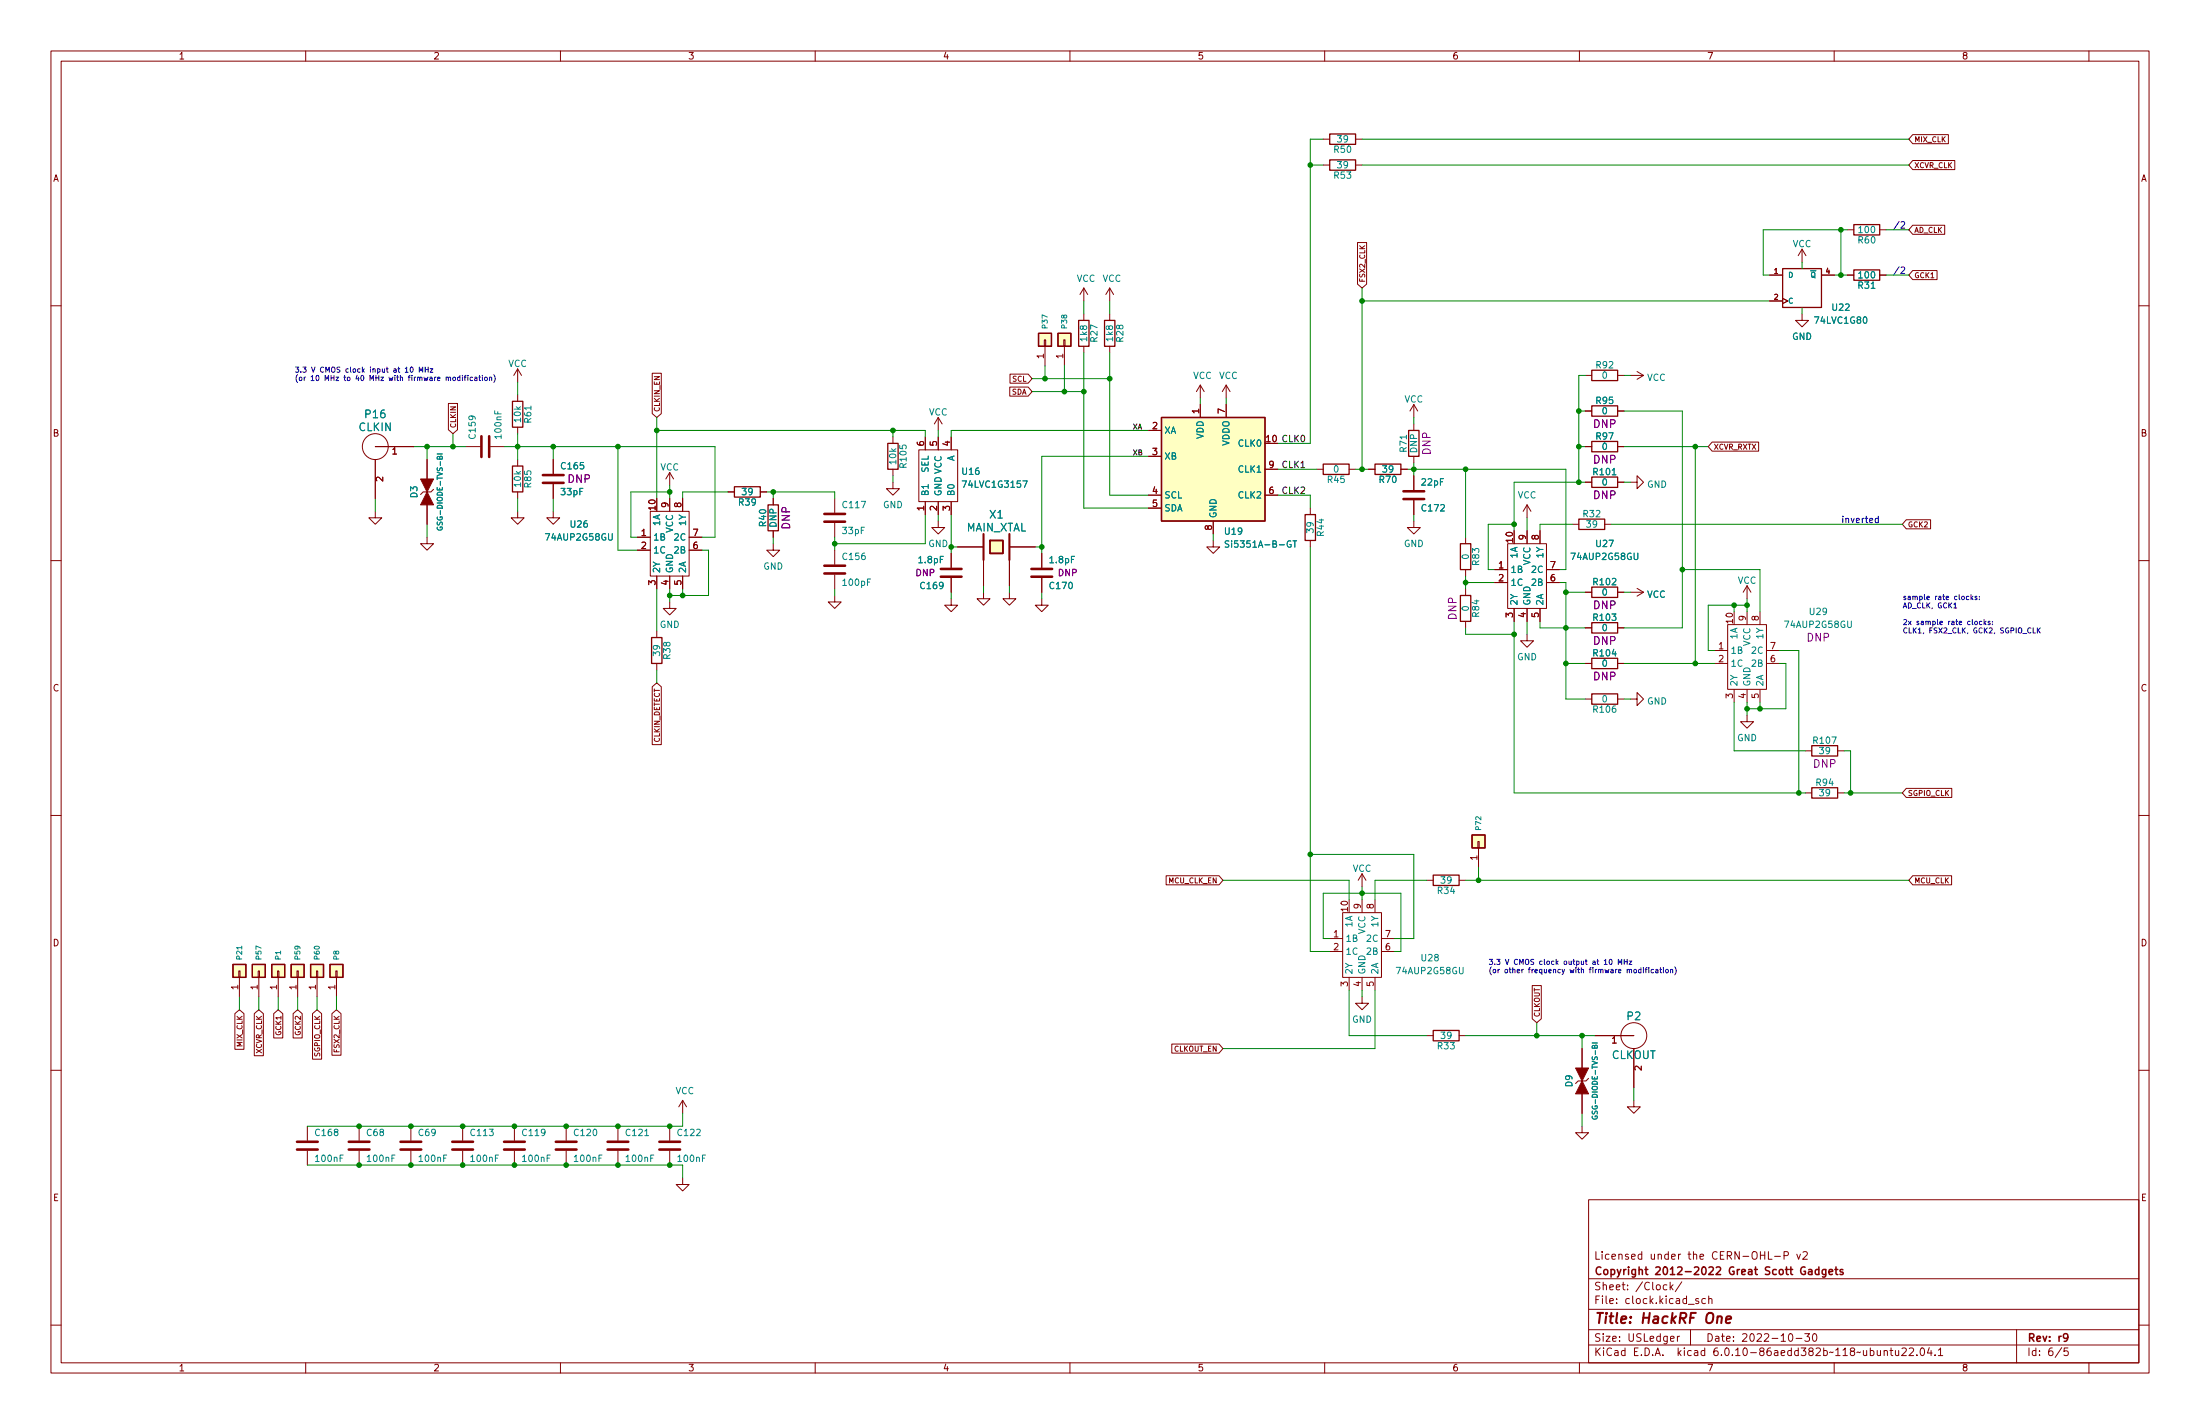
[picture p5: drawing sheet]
<svg xmlns="http://www.w3.org/2000/svg" width="432mm" height="279mm" viewBox="0 0 432 279" stroke-linecap="round" stroke-linejoin="round" font-family="sans-serif">
<g fill="none" stroke="#840000" stroke-width=".2">
<path d="M10 10h411.8v259.4h-411.8zM12 12h407.8v255.4h-407.8zM60 10v2M110 10v2M160 10v2M210 10v2M260 10v2M310 10v2M360 10v2M410 10v2M259.7 32.4h1.3M259.7 27.3h1.3"/>
<path d="M266.1 32.4h1.2M266.1 27.3h1.2M375.4 31.5h8.3v1.8h-8.3l-.8-.9zM375.4 26.4h7v1.8h-7l-.8-.9zM10 60h2M212.7 56.5l-.7 1.3M212.7 56.5v2.6M212.7 56.5l.8 1.3M217.8 56.5v2.6M217.8 56.5l-.8 1.3M217.8 56.5l.8 1.3M266.4 47.6h1.8v8.2l-.9 .7-.9-.7z"/>
<path d="M347.3 54h2.6M347.3 59.1h2.6M349.9 58.5l1 .6-1 .5M353.7 48.9l-.8 1.3M353.7 48.9v2.5M353.7 48.9l.8 1.3M357.5 54h2.5M362.6 45.1h1.3M362.6 54h1.3M368.9 45.1h1.3M368.9 54h1.3M375.4 44.2h6.3v1.8h-6.3l-.8-.9z"/>
<path d="M375.4 53.1h4.8v1.8h-4.8l-.8-.9zM419.8 60h2M88 79.2h1.8v5.1l-.9 .8-.9-.8zM101.6 72.4l-.8 1.3M101.6 72.4v2.5M101.6 77.5v1.2M101.6 72.4l.8 1.3M128 73.2h1.8v8l-.9 .7-.9-.7zM198.2 75.9h3.6l.8 .9-.8 .9h-3.6zM198.2 73.4h3.6l.8 .9-.8 .9h-3.6zM205 66.7h.2v1.2h-.2zM205.1 67.9v3.9"/>
<path d="M208.8 66.7h.2v1.2h-.2zM208.9 67.9v3.9M212.7 61.6v1.3M212.7 67.9v1.3M217.8 61.6v1.3M217.8 67.9v1.3M235.6 75.6l-.8 1.2M235.6 75.6v2.5M235.6 79.4v2.5M235.6 75.6l.7 1.2M240.7 75.6l-.8 1.2M240.7 75.6v2.5"/>
<path d="M240.7 79.4v2.5M240.7 75.6l.7 1.2M277.5 79.4v2.5M277.5 79.4l-.8 1.2M277.5 79.4l.8 1.2M311.1 73.7h1.3M317.5 73.7h1.3M320 73.7h2.6M321.3 72.9l1.3 .8M322.6 73.7l-1.3 .7M353.7 61.6v1.3h1.3l-1.3 1.2-1.3-1.2h1.3M73.7 87.6h7.6"/>
<path d="M73.7 90.2v7.6M83.8 90.2v3.8M83.8 99.1v3.8M85.1 96l-.5 .5h-1.5l-.6 .5M91.4 87.6h2.8M96.3 87.6h2.8M101.6 83.8v1.3M101.6 90.2v1.2M101.6 96.5v1.3M108.6 90.2v2.8M108.6 95v2.8M131.4 92.7v2.6"/>
<path d="M131.4 97.8v2.5M131.4 92.7l-.7 1.3M131.4 92.7l.8 1.3M134 97.8v2.5M142.9 96.5h1.2M149.2 96.5h1.3M151.8 97.8v1.3M163.8 97.8v2.8M175.3 94.6v1.3h1.2l-1.2 1.3-1.3-1.3h1.3M175.3 85.7v1.3M175.3 92.1v1.2M180.3 88.3h7.7v10.1h-7.7z"/>
<path d="M181.6 85.7v2.6M181.6 98.4v2.6M184.1 81.9l-.7 1.3M184.1 81.9v2.6M184.1 85.7v2.6M184.1 98.4v2.6M184.1 81.9l.8 1.3M186.7 85.7v2.6M186.7 98.4v2.6M225.4 84.5h2.6M225.4 89.5h2.6M225.4 97.2h2.6"/>
<path d="M225.4 99.7h2.6M248.3 92.1h2.5M248.3 97.2h2.5M257.2 99.7v1.3M258.4 92.1h1.3M264.8 92.1h1.3M268.6 92.1h1.3M275 92.1h1.2M277.5 83.2v1.3M277.5 89.5v1.3M277.5 93.3v2.8M277.5 98.2v2.8"/>
<path d="M299.7 99.1v2.5M299.7 99.1l-.7 1.2M299.7 99.1l.8 1.2M311.1 87.6h1.3M311.1 80.6h1.3M311.1 94.6h1.3M317.5 87.6h1.3M317.5 80.6h1.3M317.5 94.6h1.3M320 94.6h1.3v-1.3l1.3 1.3-1.3 1.3v-1.3M336 86.7h9.2v1.8h-9.2l-.7-.9zM10 110h2"/>
<path d="M73.7 100.3v1.3h1.2l-1.2 1.3-1.3-1.3h1.3M83.8 105.4v1.3h1.3l-1.3 1.3-1.3-1.3h1.3M101.6 100.3v1.3h1.3l-1.3 1.3-1.3-1.3h1.3M108.6 100.3v1.3h1.3l-1.3 1.3-1.3-1.3h1.3M125.1 105.4h2.5M125.1 108h2.5M127.6 100.3h7.7v12.7h-7.7zM128.9 113v2.6M131.4 118.1v1.3h1.3l-1.3 1.3-1.2-1.3h1.2M131.4 113v2.6M134 113v2.6M135.3 105.4h2.5"/>
<path d="M135.3 108h2.5M151.8 106.7v1.3h1.2l-1.2 1.2-1.3-1.2h1.3M151.8 104.1v1.3M163.8 116.8v1.3h1.3l-1.3 1.3-1.2-1.3h1.2M163.8 102.6v2.8M163.8 108v2.7M163.8 112.8v2.8M184.1 102.2v1.3h1.3l-1.3 1.3-1.2-1.3h1.2M186.7 117.5v1.2h-1.3l1.3 1.3 1.3-1.3h-1.3M186.7 108.6v2.8M186.7 113.4v2.8M188 107.3h5"/>
<path d="M193 116.2v1.3h1.3l-1.3 1.2-1.2-1.2h1.2M193 109.9v5M198.1 116.2v1.3h1.3l-1.3 1.2-1.3-1.2h1.3M198.1 107.3h5.1M198.1 109.9v5M204.5 117.5v1.2h-1.3l1.3 1.3 1.2-1.3h-1.2M204.5 108.6v2.8M204.5 113.4v2.8M238.1 106v1.3h-1.2l1.2 1.3 1.3-1.3h-1.3M238.1 102.2v2.6M257.2 106v1.3M277.5 102.2v1.3h1.3l-1.3 1.3-1.3-1.3h1.3"/>
<path d="M287.7 105.4v1.3M287.7 111.8v1.2M287.7 115.6v1.2M293.4 111.8h2.5M293.4 114.3h2.5M295.9 106.7h7.6v12.7h-7.6zM297.2 119.4v2.5M299.7 104.1v2.6M299.7 119.4v2.5M302.3 104.1v2.6M302.3 119.4v2.5M303.5 111.8h2.6"/>
<path d="M303.5 114.3h2.6M308.6 102.9h1.3M311.1 116.2h1.3M315 102.9h1.2M317.5 116.2h1.3M320 116.2h2.6M321.3 115.4l1.3 .8M322.6 116.2l-1.3 .8M342.9 114.9l-.8 1.3M342.9 114.9v2.6M342.9 114.9l.8 1.3M374.1 102h4.8v1.8h-4.8l-.7-.9z"/>
<path d="M419.8 110h2M128 134.7l.9-.7 .9 .7v11.4h-1.8zM128.9 123.8v1.3M128.9 130.2v1.2M287.7 121.9v1.3M299.7 124.5v1.2h1.3l-1.3 1.3-1.3-1.3h1.3M311.1 137.2h1.3M311.1 130.2h1.3M311.1 123.2h1.3M317.5 137.2h1.3M317.5 130.2h1.3M317.5 123.2h1.3"/>
<path d="M320 137.2h1.3v-1.3l1.3 1.3-1.3 1.2v-1.2M336.5 130.2h2.6M336.5 127.6h2.6M339.1 122.6h7.6v12.7h-7.6zM340.4 135.3v2.5M342.9 120v2.6M342.9 135.3v2.5M345.4 120v2.6M345.4 135.3v2.5M346.7 130.2h2.5M346.7 127.6h2.5M10 160h2"/>
<path d="M342.9 140.3v1.3h1.3l-1.3 1.3-1.3-1.3h1.3M354.3 147.3h1.3M354.3 155.6h1.3M360.7 147.3h1.2M360.7 155.6h1.2M374.1 154.7h9v1.8h-9l-.7-.9zM419.8 160h2M228.9 171.8h10.4l.7 .9-.7 .9h-10.4zM263.5 179.1h7.6v12.7h-7.6zM267.3 171.5v2.5M267.3 176.5v2.6M267.3 171.5l-.7 1.2"/>
<path d="M267.3 171.5l.8 1.2M269.9 176.5v2.6M280 172.7h1.3M286.4 172.7h1.3M290.1 165.1h.2v1.3h-.2zM290.2 166.4v3.8M375.4 171.8h7.6v1.8h-7.6l-.8-.9zM46.1 198.9l.9-.8 .9 .8v7h-1.8zM46.9 190.5h.2v1.3h-.2zM47 191.8v3.8M49.9 198.9l.9-.8 .9 .8v8.2h-1.8zM50.7 190.5h.2v1.3h-.2z"/>
<path d="M50.8 191.8v3.8M53.7 198.9l.9-.8 .9 .8v4.8h-1.8zM54.5 190.5h.2v1.3h-.2zM54.6 191.8v3.8M57.5 198.9l.9-.8 .9 .8v4.8h-1.8zM58.3 190.5h.2v1.3h-.2zM58.4 191.8v3.8M61.3 198.9l.9-.8 .9 .8v8.9h-1.8zM62.1 190.5h.3v1.3h-.3zM62.2 191.8v3.8M65.2 198.9l.8-.8 .9 .8v8.1h-1.7zM65.9 190.5h.3v1.3h-.3z"/>
<path d="M66 191.8v3.8M261 184.2h2.5M261 186.7h2.5M264.8 191.8v2.5M267.3 195.6v1.3h1.3l-1.3 1.2-1.2-1.2h1.2M267.3 191.8v2.5M269.9 191.8v2.5M271.1 184.2h2.6M271.1 186.7h2.6M300.7 193.4h1.8v6.5l-.9 .8-.9-.8zM10 210h2M134 215.9v2.5"/>
<path d="M134 215.9l-.8 1.3M134 215.9l.7 1.3M230 204.9h9.3l.7 .8-.7 .9h-9.3zM280 203.2h1.3M286.4 203.2h1.3M310.5 205.7v3.9M310.5 214.6v3.8M311.8 211.6l-.5 .5h-1.5l-.6 .5M313.1 203.2h7.6M320.7 215.9v1.3h1.2l-1.2 1.2-1.3-1.2h1.3M320.7 205.7v7.7M419.8 210h2"/>
<path d="M60.3 221v2.8M60.3 225.8v2.8M70.5 221v2.8M70.5 225.8v2.8M80.6 221v2.8M80.6 225.8v2.8M90.8 221v2.8M90.8 225.8v2.8M101 221v2.8M101 225.8v2.8M111.1 221v2.8M111.1 225.8v2.8"/>
<path d="M121.3 221v2.8M121.3 225.8v2.8M131.4 221v2.8M131.4 225.8v2.8M134 231.1v1.3h1.3l-1.3 1.3-1.3-1.3h1.3M310.5 221v1.3h1.3l-1.3 1.2-1.3-1.2h1.3M311.8 235.4h108v32h-108zM10 260h2M311.8 256.9h108M311.8 250.9h108M327.2 252.2l-.5-.1-.3 .3 .2 .6h.6M327.8 251.6v1.5"/>
<path d="M327.9 252.5l.5 .6M328.4 252.1l-.6 .5M330.1 251.5l-1.3 1.9M333.4 254.9l-.4-.1-.2 .2 .1 .2 .5 .2v.3h-.6M334.7 254.9l-.4-.1-.3 .3 .2 .6h.5M335.4 254.9l.2-.1 .3 .1 .1 .9M335.4 254.3v1.5M347.1 245.6v1.5h.7M348.3 246.5h1.1M350.2 246.4l.7-.1 .1-.2-.1-.4-.2-.1h-.5v1.5M352.7 246.1l.3 1 .4-1M353.9 245.7l.5-.1 .3 .1v.3l-.9 1.1h.9"/>
<path d="M419.8 260h2M60 267.4v2M110 267.4v2M160 267.4v2M210 267.4v2M260 267.4v2M310 267.4v2M311.8 263.9h108M311.8 260.9h108M327.9 262.7l.7-.2-.1-.3h-.4l-.2 .2v.7h.6M329.2 262.2v1M329.7 262.2l-.5 .3"/>
<path d="M331.8 260.9v3M351.2 261.7h.2a.8 .8 0 0 1 .5 .7 .8 .8 0 0 1-.5 .8 .99 .99 0 0 1-.2-1.5zM352.5 262.6h1.2M354.2 261.7h1l-.5 .5 .4 .2v.6l-.2 .2-.7-.2M355.9 261.7h.2a.8 .8 0 0 1 .5 .7 .8 .8 0 0 1-.5 .8 .99 .99 0 0 1-.2-1.5zM360 267.4v2M369.8 265.1l.2-.1h.4v1M369.8 265v1M370.9 265h.6M371.2 264.5v1.3l.3 .2M372 265l.1 .9 .3 .1 .3-.2M372.7 265v1"/>
<path d="M373.3 264.6l.6-.1 .2 .1 .1 .3-1 1.1h1M374.7 264.6l.6-.1 .2 .1 .1 .3-.9 1.1h.9M376.2 265.8v.2M377.1 264.5h.1a.8 .8 0 0 1 .6 .7 .8 .8 0 0 1-.6 .8 .99 .99 0 0 1-.1-1.5zM378.7 264.4l-.4 1.1h.9M379 265v1M379.8 265.8v.2M380.4 264.9l.5-.4v1.5M380.4 266h.9M395.8 260.9v6.5M404.7 264.4l-1.3 1.9M405.9 264.5h-.7l-.1 .7 .2-.2 .5 .1 .1 .2v.5l-.2 .2-.6-.2"/>
<path d="M410 267.4v2"/>
<circle cx="73.7" cy="87.6" r="2.54"/>
<circle cx="320.7" cy="203.2" r="2.54"/>
</g>
<path d="M194.3 106h2.5v2.6h-2.5zM355 249.2h.6v.9M355.6 249.4l-.5 .1-.2 .2 .2 .4 .5-.1M357 249.2l-.4-.1-.3 .3 .1 .6h.6M357 248.6v1.5M358.4 249.1v1.2l-.3 .3-.4-.1M358.4 249.2l-.5-.1-.3 .3 .2 .6h.6M359 249.6l.7-.2-.1-.2-.4-.1-.2 .2 .1 .7h.5M360.1 249.1h.6M360.4 248.6v1.3l.3 .2M361.7 249.2l-.3-.1-.3 .2 .1 .2 .5 .1v.4h-.6M405.9 262.3l-.3 .3h-.3l-.3-.3 .1-.6h.5l.2 .1a.99 .99 0 0 1-.4 1.4h-.3" fill="none" stroke="#840000" stroke-width=".3"/>
<path d="M337.1 258.5a.49 .49 0 0 1 .9 .1l-.2 1M338.8 258.9l1-.2-.1-.3-.6-.1-.3 .3v.9h.8" fill="none" stroke="#840000" stroke-width=".4"/>
<g fill="none" stroke="#840000" stroke-width=".51">
<path d="M94.5 85.6v4.1M96 85.6v4.1M106.6 94.7h4M106.6 93.2h4M275.5 96.4h4M275.5 97.9h4M161.8 112.5h4.1M161.8 111h4.1M161.8 102.4h4.1M161.8 100.8h4.1M184.7 111.6h4M184.7 113.2h4"/>
<path d="M202.4 111.6h4.1M202.4 113.2h4.1M58.3 225.6h4.1M58.3 224h4.1M68.5 225.6h4M68.5 224h4M78.6 225.6h4.1M78.6 224h4.1M88.8 225.6h4M88.8 224h4M98.9 225.6h4.1M98.9 224h4.1"/>
<path d="M109.1 225.6h4.1M109.1 224h4.1M119.3 225.6h4M119.3 224h4M129.4 225.6h4.1M129.4 224h4.1"/>
</g>
<g fill="none" stroke="#840000" stroke-width=".25">
<path d="M261 31.4h5.1v2h-5.1zM261 26.3h5.1v2h-5.1zM349.9 52.7h7.6v7.6h-7.6zM363.9 44.1h5v2h-5zM363.9 53h5v2h-5zM100.6 78.7h2v5.1h-2zM203.8 65.4h2.6v2.5h-2.6zM207.6 65.4h2.6v2.5h-2.6zM211.7 62.9h2v5h-2zM216.8 62.9h2v5h-2zM312.4 72.6h5.1v2.1h-5.1zM312.4 79.6h5.1v2.1h-5.1z"/>
<path d="M100.6 91.4h2v5.1h-2zM144.1 95.5h5.1v2h-5.1zM150.7 99.1h2.1v5h-2.1zM174.2 87h2.1v5.1h-2.1zM228 81.9h20.3v20.3h-20.3zM259.7 91.1h5.1v2h-5.1zM269.9 91.1h5.1v2h-5.1zM276.5 84.5h2v5h-2zM312.4 86.6h5.1v2h-5.1zM312.4 93.6h5.1v2h-5.1zM256.2 101h2v5h-2zM286.6 106.7h2.1v5.1h-2.1z"/>
<path d="M286.6 116.8h2.1v5.1h-2.1zM309.9 101.9h5.1v2h-5.1zM312.4 115.2h5.1v2h-5.1zM127.9 125.1h2v5.1h-2zM312.4 136.1h5.1v2.1h-5.1zM312.4 129.2h5.1v2h-5.1zM312.4 122.2h5.1v2h-5.1zM355.6 146.3h5.1v2h-5.1zM355.6 154.6h5.1v2h-5.1zM281.3 171.7h5.1v2h-5.1zM288.9 163.8h2.6v2.6h-2.6zM45.7 189.2h2.6v2.6h-2.6z"/>
<path d="M49.5 189.2h2.6v2.6h-2.6zM53.3 189.2h2.6v2.6h-2.6zM57.1 189.2h2.6v2.6h-2.6zM61 189.2h2.5v2.6h-2.5zM64.8 189.2h2.5v2.6h-2.5zM281.3 202.2h5.1v2h-5.1z"/>
</g>
<g fill="#ffffc2" stroke="#ffffc2" stroke-width=".2">
<path d="M53.3 189.2h2.6v2.6h-2.6z"/>
<path d="M64.8 189.2h2.5v2.6h-2.5z"/>
<path d="M61 189.2h2.5v2.6h-2.5z"/>
<path d="M49.5 189.2h2.6v2.6h-2.6z"/>
<path d="M45.7 189.2h2.6v2.6h-2.6z"/>
<path d="M57.1 189.2h2.6v2.6h-2.6z"/>
<path d="M203.8 65.4h2.6v2.5h-2.6z"/>
<path d="M228 81.9h20.3v20.3h-20.3z"/>
<path d="M194.3 106h2.5v2.6h-2.5z"/>
<path d="M207.6 65.4h2.6v2.5h-2.6z"/>
<path d="M288.9 163.8h2.6v2.6h-2.6z"/>
</g>
<g fill="#840000" stroke="#840000" stroke-width=".2">
<path d="M310.5 212.1l1.3 2.5h-2.6z"/>
<path d="M309.2 209.6h2.6l-1.3 2.5z"/>
<path d="M83.8 96.5l1.3 2.6h-2.6z"/>
<path d="M82.5 94h2.6l-1.3 2.5z"/>
</g>
<path d="M85.8 89.1h1M86.3 89.7l.2-.2 .3 .2v.4h-1l.1-.5h.3l.1 .5M200.8 94.4h.8l-.5 1.2M85.9 103.4a.46 .46 0 0 0 .4 .6 .46 .46 0 0 0 .4-.6h-.3v.2M241.2 106.2l-.5-.1-.2 .1v.4l.6 .2 .1 .3-.3 .3-.4-.1M253.8 106.1h.7M254.1 106.1v1.3M312.5 204.6h1M312.5 219a.46 .46 0 0 0 .5 .6 .46 .46 0 0 0 .4-.6h-.3v.2M313 205.3l.2-.2 .3 .2v.4h-1l.1-.5h.3l.1 .5" fill="none" stroke="#008484" stroke-width=".2"/>
<path d="M193 104.8v5.1M198.1 104.8v5.1" fill="none" stroke="#840000" stroke-width=".41"/>
<g fill="none" stroke="#0000c2" stroke-width=".2">
<path d="M372.8 52.3l-1.1 1.7M372.8 43.4l-1.1 1.7M373.1 52.5l.5-.1 .2 .3-.7 1h.7M373.1 43.6l.5-.1 .2 .4-.7 .9h.7M79.5 73h.6M80.6 72.1l.1-.1a.49 .49 0 0 1 .4 .5 .49 .49 0 0 1-.5 .5l-.1-.3zM82.3 73v-1l.3 .7 .4-.7v1M83.5 72v1M83.5 72.5h.5M84 72v1M84.4 72.4h.6l-.6 .6h.6M88.9 74.1h.5l-.1 .5h-.4z"/>
<path d="M90.3 74h-.3l-.2 .2 .1 .4h.4M90.3 73.7v1M90.8 73.7v.1M90.8 74v.7M91.1 74h.4M91.5 73.7l-.3 .1v.9M91.8 73.7v.1M91.8 74v.7M92.7 74h-.2l-.2 .2 .1 .4h.3M93.2 74h.4v.7M93.6 74.2l-.5 .2 .2 .3 .3-.1M94 74h.3"/>
<path d="M94.1 73.7v.8l.2 .2M94.7 73.7v.1M94.7 74v.7M95.2 74h.3l.1 .2v.3l-.1 .2-.4-.2zM96.1 74.1l.4-.1v.7M96.1 74v.7M96.9 73.5a1.17 1.17 0 0 1 0 1.6M368.6 101.8l-.3-.1-.3 .2 .2 .6h.4M368.6 101.3v1.2M383.5 118.6l.3-.3v1M383.5 119.3h.6M386.4 117h-.3l-.2 .2 .1 .4h.4"/>
<path d="M386.9 116.6v1.1M387 117.3l.2 .4M387.2 117l-.3 .4M388 117h-.2l-.2 .1 .4 .3v.2h-.4M388.5 117.6v.1M388.5 117v.1M387.6 122h.5l-.1 .5h-.4zM389 121.9h-.3l-.2 .2 .1 .4h.4M389.4 121.6v1M389.5 122.2l.3 .4M389.8 121.9l-.4 .4M390.6 121.9h-.3l-.1 .1 .4 .3v.2h-.4"/>
<path d="M391.1 122.5v.1M391.1 121.9v.1M399 123.2v1h.5M399.9 123.2v1M400 123.6l.5 .6M400.5 123.2l-.6 .6M314.9 189.2h.5M315.9 188.3l.2-.1a.49 .49 0 0 1 .3 .6 .49 .49 0 0 1-.4 .4l-.2-.3zM317.6 189.2v-1l.4 .8 .3-.8v1M318.8 188.2v1M318.8 188.7h.6M319.4 188.2v1"/>
<path d="M319.8 188.6h.5l-.5 .6h.5M322.1 190.2h-.3l-.2 .2 .1 .4h.4M322.1 189.9v1M322.6 189.9v.1M322.6 190.2v.7M322.9 190.2h.4M323.3 189.9l-.3 .1v.9M323.6 189.9v.1M323.6 190.2v.7M324.5 190.2h-.2l-.2 .2 .1 .4h.3M325 190.2h.4v.7M325.4 190.4l-.5 .2 .2 .3 .3-.1"/>
<path d="M325.8 190.2h.3M325.9 189.9v.8l.2 .2M326.5 189.9v.1M326.5 190.2v.7M327 190.2h.3l.1 .2v.3l-.1 .2-.4-.2zM327.9 190.3l.4-.1v.7M327.9 190.2v.7M328.7 189.7a1.17 1.17 0 0 1 0 1.6"/>
</g>
<g fill="none" stroke="#008400" stroke-width=".2">
<path d="M257.2 32.4h2.5M259.7 27.3h-2.5v59.7h-6.4M267.3 27.3h107.3M267.3 32.4h107.3M212.7 59.1v2.5M217.8 59.1v2.5M267.3 56.5v35.6M267.3 59.1h80M353.7 51.4v1.3M360 54h2.6M361.3 45.1v8.9M362.6 45.1h-16.5v8.9h1.2"/>
<path d="M370.2 45.1h4.4M370.2 54h4.4M101.6 74.9v2.6M202.6 76.8h10.1M202.6 74.3h15.2M205.1 71.8v2.5M208.9 71.8v5M212.7 69.2v30.5h12.7M217.8 69.2v28h7.6M235.6 78.1v1.3M240.7 78.1v1.3M311.1 73.7h-1.2v20.9"/>
<path d="M318.8 73.7h1.2M353.7 60.3v1.3M73.7 97.8v2.5M81.3 87.6h10.1M83.8 87.6v2.6M88.9 85.1v2.5M99.1 87.6h41.2v17.8h-2.5M101.6 85.1v5.1M101.6 97.8v2.5M108.6 87.6v2.6M108.6 97.8v2.5M121.3 87.6v20.4h3.8"/>
<path d="M128.9 84.5h52.7v1.2M128.9 81.9v15.9M131.4 96.5h-7.6v8.9h1.3M131.4 95.3v2.5M142.9 96.5h-8.9v1.3M150.5 96.5h13.3v1.3M151.8 96.5v1.3M175.3 84.5v1.2M175.3 93.3v1.3M184.1 84.5v1.2M225.4 84.5h-38.7v1.2M225.4 89.5h-20.9v19.1"/>
<path d="M250.8 97.2h6.4v2.5M250.8 92.1h7.6M266.1 92.1h2.5M276.2 92.1h31.1v19.7h-1.2M277.5 81.9v1.3M277.5 90.8v2.5M287.7 92.1v13.3M309.9 87.6h1.2M309.9 80.6h1.2M311.1 94.6h-13.9v9.5M318.8 87.6h16.5M318.8 80.6h11.4v42.6h-11.4"/>
<path d="M318.8 94.6h1.2M332.7 87.6v42.6M83.8 102.9v2.5M128.9 115.6v8.2M131.4 115.6v2.5M134 115.6v1.2M137.8 108h1.3v8.8h-7.7M151.8 105.4v1.3M163.8 105.4v2.6M163.8 115.6v1.2M181.6 101v5.7h-17.8M184.1 101v1.2"/>
<path d="M186.7 101v7.6M186.7 116.2v1.3M186.7 107.3h1.3M193 114.9v1.3M198.1 114.9v1.3M203.2 107.3h1.3M204.5 116.2v1.3M238.1 104.8v1.2M257.2 107.3v79.4h3.8M277.5 101v1.2M287.7 113v2.6M287.7 114.3h5.7"/>
<path d="M297.2 102.9h-5.1v8.9h1.3M299.7 101.6v2.5M306.1 114.3h1.2v22.9h3.8M307.3 116.2h3.8M308.6 102.9h-6.3v1.2M316.2 102.9h57.2M318.8 116.2h1.2M330.2 111.8h15.2v8.2M340.4 118.7v1.3M342.9 118.7h-7.6v8.9h1.2M342.9 117.5v2.5M128.9 131.4v2.6"/>
<path d="M287.7 123.2v1.3h9.5M297.2 121.9v33.7h57.1M299.7 121.9v2.6M302.3 121.9v1.3h8.8M307.3 130.2h3.8M318.8 130.2h17.7M318.8 137.2h1.2M340.4 137.8v9.5h13.9M342.9 137.8v2.5M345.4 137.8v1.3M349.2 127.6h3.9v28M349.2 130.2h1.3v8.9h-7.6"/>
<path d="M361.9 155.6h11.5M361.9 147.3h1.3v8.3M240 172.7h24.8v3.8M257.2 167.6h20.3v16.6h-3.8M267.3 174v2.5M280 172.7h-10.1v3.8M287.7 172.7h86.9M290.2 170.2v2.5M47 195.6v2.5M50.8 195.6v2.5M54.6 195.6v2.5M58.4 195.6v2.5"/>
<path d="M62.2 195.6v2.5M66 195.6v2.5M261 184.2h-1.3v-8.9h15.3v11.4h-1.3M264.8 194.3v8.9h15.2M267.3 194.3v1.3M269.9 194.3v11.4h-29.9M134 218.4v2.6h-73.7M287.7 203.2h25.4M301.6 200.7v2.5M310.5 203.2v2.5M310.5 218.4v2.6M320.7 213.4v2.5"/>
<path d="M60.3 228.6h73.7v2.5"/>
</g>
<g fill="#008400" stroke="#008400" stroke-width=".2">
<circle cx="332.7" cy="87.6" r=".46"/>
<circle cx="330.2" cy="111.8" r=".46"/>
<circle cx="309.9" cy="87.6" r=".46"/>
<circle cx="309.9" cy="80.6" r=".46"/>
<circle cx="257.2" cy="167.6" r=".46"/>
<circle cx="267.3" cy="175.3" r=".46"/>
<circle cx="267.3" cy="92.1" r=".46"/>
<circle cx="297.2" cy="124.5" r=".46"/>
<circle cx="307.3" cy="130.2" r=".46"/>
<circle cx="353.1" cy="155.6" r=".46"/>
<circle cx="310.5" cy="203.2" r=".46"/>
<circle cx="290.2" cy="172.7" r=".46"/>
<circle cx="301.6" cy="203.2" r=".46"/>
<circle cx="363.2" cy="155.6" r=".46"/>
<circle cx="342.9" cy="139.1" r=".46"/>
<circle cx="345.4" cy="139.1" r=".46"/>
<circle cx="342.9" cy="118.7" r=".46"/>
<circle cx="332.7" cy="130.2" r=".46"/>
<circle cx="340.4" cy="118.7" r=".46"/>
<circle cx="307.3" cy="123.2" r=".46"/>
<circle cx="307.3" cy="116.2" r=".46"/>
<circle cx="309.9" cy="94.6" r=".46"/>
<circle cx="297.2" cy="102.9" r=".46"/>
<circle cx="287.7" cy="114.3" r=".46"/>
<circle cx="361.3" cy="45.1" r=".46"/>
<circle cx="361.3" cy="54" r=".46"/>
<circle cx="90.8" cy="228.6" r=".46"/>
<circle cx="90.8" cy="221" r=".46"/>
<circle cx="111.1" cy="221" r=".46"/>
<circle cx="101" cy="221" r=".46"/>
<circle cx="101" cy="228.6" r=".46"/>
<circle cx="70.5" cy="221" r=".46"/>
<circle cx="70.5" cy="228.6" r=".46"/>
<circle cx="80.6" cy="221" r=".46"/>
<circle cx="80.6" cy="228.6" r=".46"/>
<circle cx="121.3" cy="87.6" r=".46"/>
<circle cx="128.9" cy="84.5" r=".46"/>
<circle cx="88.9" cy="87.6" r=".46"/>
<circle cx="83.8" cy="87.6" r=".46"/>
<circle cx="101.6" cy="87.6" r=".46"/>
<circle cx="108.6" cy="87.6" r=".46"/>
<circle cx="287.7" cy="92.1" r=".46"/>
<circle cx="277.5" cy="92.1" r=".46"/>
<circle cx="267.3" cy="59.1" r=".46"/>
<circle cx="257.2" cy="32.4" r=".46"/>
<circle cx="175.3" cy="84.5" r=".46"/>
<circle cx="186.7" cy="107.3" r=".46"/>
<circle cx="204.5" cy="107.3" r=".46"/>
<circle cx="217.8" cy="74.3" r=".46"/>
<circle cx="205.1" cy="74.3" r=".46"/>
<circle cx="208.9" cy="76.8" r=".46"/>
<circle cx="212.7" cy="76.8" r=".46"/>
<circle cx="111.1" cy="228.6" r=".46"/>
<circle cx="121.3" cy="228.6" r=".46"/>
<circle cx="121.3" cy="221" r=".46"/>
<circle cx="131.4" cy="221" r=".46"/>
<circle cx="131.4" cy="228.6" r=".46"/>
<circle cx="131.4" cy="116.8" r=".46"/>
<circle cx="134" cy="116.8" r=".46"/>
<circle cx="131.4" cy="96.5" r=".46"/>
<circle cx="163.8" cy="106.7" r=".46"/>
<circle cx="151.8" cy="96.5" r=".46"/>
</g>
<text font-size="2.8" fill="#840000" x="312.8" y="259.7">Title: HackRF One</text>
<g font-size="2.1" fill="#008484">
<text x="71.8" y="82">P16</text>
<text x="70.4" y="84.6">CLKIN</text>
<text x="194.3" y="101.7">X1</text>
<text x="189.5" y="104.3">MAIN_XTAL</text>
<text x="319.4" y="200.2">P2</text>
<text x="316.3" y="207.8">CLKOUT</text>
</g>
<g font-size="2.1" fill="#840084">
<text x="312.7" y="83.9">DNP</text>
<text x="280.8" y="89.2" transform="rotate(-90 280.8 89.2)">DNP</text>
<text x="111.4" y="94.7">DNP</text>
<text x="312.7" y="90.9">DNP</text>
<text x="312.7" y="97.9">DNP</text>
<text x="155.1" y="103.8" transform="rotate(-90 155.1 103.8)">DNP</text>
<text x="312.7" y="119.5">DNP</text>
<text x="285.9" y="121.6" transform="rotate(-90 285.9 121.6)">DNP</text>
<text x="354.6" y="125.9">DNP</text>
<text x="312.7" y="126.5">DNP</text>
<text x="312.7" y="133.5">DNP</text>
<text x="355.9" y="150.6">DNP</text>
</g>
<g font-size="2.1" fill="#840000">
<text x="312.8" y="250.2">Copyright 2012-2022 Great Scott Gadgets</text>
<text x="312.8" y="247.1">Licensed under the CERN-OHL-P v2</text>
<text x="312.8" y="255.9">File: clock.kicad_sch</text>
<text x="312.8" y="253.2">Sheet: /Clock/</text>
<text x="312.8" y="263.2">Size: USLedger</text>
<text x="334.8" y="263.2">Date: 2022-10-30</text>
<text x="397.8" y="263.2">Rev: r9</text>
<text x="312.8" y="266">KiCad E.D.A. kicad 6.0.10-86aedd382b~118~ubuntu22.04.1</text>
<text x="397.8" y="266">Id: 6/5</text>
</g>
<g font-size="1.8" fill="#840000">
<text x="35" y="11.7">1</text>
<text x="85" y="11.7">2</text>
<text x="135" y="11.7">3</text>
<text x="185" y="11.7">4</text>
<text x="235" y="11.7">5</text>
<text x="285" y="11.7">6</text>
<text x="335" y="11.7">7</text>
<text x="385" y="11.7">8</text>
<text x="10.3" y="35.6">A</text>
<text x="420.1" y="35.6">A</text>
<text x="204.9" y="70.3" transform="rotate(-90 204.9 70.3)">1</text>
<text x="208.7" y="70.3" transform="rotate(-90 208.7 70.3)">1</text>
<text x="235.3" y="81.1" transform="rotate(-90 235.3 81.1)">1</text>
<text x="240.4" y="81.1" transform="rotate(-90 240.4 81.1)">7</text>
<text x="10.3" y="85.7">B</text>
<text x="77" y="89.2">1</text>
<text x="181.4" y="87.5" transform="rotate(-90 181.4 87.5)">6</text>
<text x="183.9" y="87.5" transform="rotate(-90 183.9 87.5)">5</text>
<text x="186.4" y="87.5" transform="rotate(-90 186.4 87.5)">4</text>
<text x="226.2" y="84.2">2</text>
<text x="226.2" y="89.3">3</text>
<text x="248.6" y="86.7">10</text>
<text x="420.1" y="85.7">B</text>
<text x="75.2" y="94.5" transform="rotate(-90 75.2 94.5)">2</text>
<text x="249.1" y="91.8">9</text>
<text x="128.7" y="100" transform="rotate(-90 128.7 100)">10</text>
<text x="131.2" y="99.6" transform="rotate(-90 131.2 99.6)">9</text>
<text x="133.7" y="99.6" transform="rotate(-90 133.7 99.6)">8</text>
<text x="181.4" y="100.2" transform="rotate(-90 181.4 100.2)">1</text>
<text x="183.9" y="100.2" transform="rotate(-90 183.9 100.2)">2</text>
<text x="186.4" y="100.2" transform="rotate(-90 186.4 100.2)">3</text>
<text x="226.2" y="96.9">4</text>
<text x="226.2" y="99.4">5</text>
<text x="249.1" y="96.9">6</text>
<text x="125.9" y="105.2">1</text>
<text x="125.9" y="107.7">2</text>
<text x="136" y="107.7">6</text>
<text x="136" y="105.2">7</text>
<text x="237.9" y="104" transform="rotate(-90 237.9 104)">8</text>
<text x="296.9" y="106.4" transform="rotate(-90 296.9 106.4)">10</text>
<text x="299.5" y="105.9" transform="rotate(-90 299.5 105.9)">9</text>
<text x="302" y="105.9" transform="rotate(-90 302 105.9)">8</text>
<text x="294.1" y="111.5">1</text>
<text x="304.3" y="111.5">7</text>
<text x="128.7" y="114.8" transform="rotate(-90 128.7 114.8)">3</text>
<text x="131.2" y="114.8" transform="rotate(-90 131.2 114.8)">4</text>
<text x="133.7" y="114.8" transform="rotate(-90 133.7 114.8)">5</text>
<text x="294.1" y="114">2</text>
<text x="304.3" y="114">6</text>
<text x="296.9" y="121.1" transform="rotate(-90 296.9 121.1)">3</text>
<text x="299.5" y="121.1" transform="rotate(-90 299.5 121.1)">4</text>
<text x="302" y="121.1" transform="rotate(-90 302 121.1)">5</text>
<text x="340.1" y="122.3" transform="rotate(-90 340.1 122.3)">10</text>
<text x="342.6" y="121.8" transform="rotate(-90 342.6 121.8)">9</text>
<text x="345.2" y="121.8" transform="rotate(-90 345.2 121.8)">8</text>
<text x="337.3" y="127.4">1</text>
<text x="337.3" y="129.9">2</text>
<text x="347.5" y="129.9">6</text>
<text x="347.5" y="127.4">7</text>
<text x="10.3" y="135.6">C</text>
<text x="340.1" y="137" transform="rotate(-90 340.1 137)">3</text>
<text x="342.6" y="137" transform="rotate(-90 342.6 137)">4</text>
<text x="345.2" y="137" transform="rotate(-90 345.2 137)">5</text>
<text x="420.1" y="135.6">C</text>
<text x="289.9" y="168.8" transform="rotate(-90 289.9 168.8)">1</text>
<text x="264.5" y="178.8" transform="rotate(-90 264.5 178.8)">10</text>
<text x="267.1" y="178.3" transform="rotate(-90 267.1 178.3)">9</text>
<text x="269.6" y="178.3" transform="rotate(-90 269.6 178.3)">8</text>
<text x="10.3" y="185.7">D</text>
<text x="261.8" y="183.9">1</text>
<text x="271.9" y="183.9">7</text>
<text x="420.1" y="185.7">D</text>
<text x="261.8" y="186.4">2</text>
<text x="271.9" y="186.4">6</text>
<text x="46.7" y="194.2" transform="rotate(-90 46.7 194.2)">1</text>
<text x="50.5" y="194.2" transform="rotate(-90 50.5 194.2)">1</text>
<text x="54.4" y="194.2" transform="rotate(-90 54.4 194.2)">1</text>
<text x="58.2" y="194.2" transform="rotate(-90 58.2 194.2)">1</text>
<text x="62" y="194.2" transform="rotate(-90 62 194.2)">1</text>
<text x="65.8" y="194.2" transform="rotate(-90 65.8 194.2)">1</text>
<text x="264.5" y="193.5" transform="rotate(-90 264.5 193.5)">3</text>
<text x="267.1" y="193.5" transform="rotate(-90 267.1 193.5)">4</text>
<text x="269.6" y="193.5" transform="rotate(-90 269.6 193.5)">5</text>
<text x="316.4" y="204.7">1</text>
<text x="322.2" y="210" transform="rotate(-90 322.2 210)">2</text>
<text x="10.4" y="235.7">E</text>
<text x="420.2" y="235.7">E</text>
<text x="35" y="269.1">1</text>
<text x="85" y="269.1">2</text>
<text x="135" y="269.1">3</text>
<text x="185" y="269.1">4</text>
<text x="235" y="269.1">5</text>
<text x="285" y="269.1">6</text>
<text x="335" y="269.1">7</text>
<text x="385" y="269.1">8</text>
</g>
<g font-size="1.8" fill="#008484">
<text x="261.9" y="30">R50</text>
<text x="262.5" y="27.9">39</text>
<text x="261.9" y="35.1">R53</text>
<text x="262.5" y="33">39</text>
<text x="364.8" y="47.8">R60</text>
<text x="364.9" y="45.7">100</text>
<text x="351.8" y="48.5">VCC</text>
<text x="211.3" y="55.3">VCC</text>
<text x="216.4" y="55.3">VCC</text>
<text x="364.8" y="56.6">R31</text>
<text x="364.9" y="54.6">100</text>
<text x="356.4" y="63.5">74LVC1G80</text>
<text x="359.7" y="61">U22</text>
<text x="99.7" y="72">VCC</text>
<text x="213.4" y="66.9" transform="rotate(-90 213.4 66.9)">1k8</text>
<text x="215.4" y="67" transform="rotate(-90 215.4 67)">R27</text>
<text x="218.4" y="66.9" transform="rotate(-90 218.4 66.9)">1k8</text>
<text x="220.5" y="67" transform="rotate(-90 220.5 67)">R28</text>
<text x="351.7" y="66.7">GND</text>
<text x="234.1" y="74.3">VCC</text>
<text x="239.2" y="74.3">VCC</text>
<text x="313.3" y="72.3">R92</text>
<text x="314.5" y="74.3">0</text>
<text x="323.2" y="74.7">VCC</text>
<text x="102.2" y="82.8" transform="rotate(-90 102.2 82.8)">10k</text>
<text x="104.3" y="82.9" transform="rotate(-90 104.3 82.9)">R61</text>
<text x="182.3" y="81.5">VCC</text>
<text x="275.6" y="79">VCC</text>
<text x="313.3" y="79.2">R95</text>
<text x="314.5" y="81.3">0</text>
<text x="93.3" y="85.9" transform="rotate(-90 93.3 85.9)">C159</text>
<text x="98.4" y="85.9" transform="rotate(-90 98.4 85.9)">100nF</text>
<text x="228.5" y="85.1">XA</text>
<text x="236.2" y="86.2" transform="rotate(-90 236.2 86.2)">VDD</text>
<text x="241.3" y="87.5" transform="rotate(-90 241.3 87.5)">VDDO</text>
<text x="243.2" y="87.6">CLK0</text>
<text x="276.1" y="88.6" transform="rotate(-90 276.1 88.6)">R71</text>
<text x="278.1" y="88.9" transform="rotate(-90 278.1 88.9)">DNP</text>
<text x="313.3" y="86.2">R97</text>
<text x="314.5" y="88.3">0</text>
<text x="102.2" y="95.5" transform="rotate(-90 102.2 95.5)">10k</text>
<text x="104.3" y="95.6" transform="rotate(-90 104.3 95.6)">R85</text>
<text x="110.3" y="92.1">C165</text>
<text x="129.6" y="92.3">VCC</text>
<text x="175.9" y="91" transform="rotate(-90 175.9 91)">10k</text>
<text x="177.9" y="91.6" transform="rotate(-90 177.9 91.6)">R105</text>
<text x="182.2" y="92.7" transform="rotate(-90 182.2 92.7)">SEL</text>
<text x="187.3" y="90.6" transform="rotate(-90 187.3 90.6)">A</text>
<text x="188.9" y="93.1">U16</text>
<text x="189.3" y="95.7">74LVC1G3157</text>
<text x="228.5" y="90.2">XB</text>
<text x="243.2" y="92.7">CLK1</text>
<text x="260.6" y="94.7">R45</text>
<text x="261.8" y="92.7">0</text>
<text x="270.8" y="94.7">R70</text>
<text x="271.4" y="92.7">39</text>
<text x="279.1" y="95.2">22pF</text>
<text x="312.8" y="93.2">R101</text>
<text x="314.5" y="95.2">0</text>
<text x="323.3" y="95.7">GND</text>
<text x="81.9" y="97.7" transform="rotate(-90 81.9 97.7)">D3</text>
<text x="110.2" y="97.2">33pF</text>
<text x="145.1" y="99.2">R39</text>
<text x="145.7" y="97.2">39</text>
<text x="165.5" y="99.7">C117</text>
<text x="173.3" y="99.7">GND</text>
<text x="182.2" y="97.4" transform="rotate(-90 182.2 97.4)">B1</text>
<text x="184.8" y="97.4" transform="rotate(-90 184.8 97.4)">GND VCC</text>
<text x="187.3" y="97.4" transform="rotate(-90 187.3 97.4)">B0</text>
<text x="228.5" y="97.8">SCL</text>
<text x="228.5" y="100.3">SDA</text>
<text x="238.8" y="101.7" transform="rotate(-90 238.8 101.7)">GND</text>
<text x="243.2" y="97.8">CLK2</text>
<text x="279.2" y="100.3">C172</text>
<text x="297.9" y="97.8">VCC</text>
<text x="310.8" y="101.5">R32</text>
<text x="107.3" y="106">74AUP2G58GU</text>
<text x="112" y="103.5">U26</text>
<text x="128.1" y="106">1B</text>
<text x="129.5" y="103.1" transform="rotate(-90 129.5 103.1)">1A</text>
<text x="132.1" y="104.6" transform="rotate(-90 132.1 104.6)">VCC</text>
<text x="132.5" y="106">2C</text>
<text x="134.6" y="103" transform="rotate(-90 134.6 103)">1Y</text>
<text x="150.4" y="103.2" transform="rotate(-90 150.4 103.2)">R40</text>
<text x="152.4" y="103.5" transform="rotate(-90 152.4 103.5)">DNP</text>
<text x="165.4" y="104.8">33pF</text>
<text x="182.2" y="107.3">GND</text>
<text x="240.5" y="104.9">U19</text>
<text x="241.5" y="107.4">Si5351A-B-GT</text>
<text x="257.8" y="104.5" transform="rotate(-90 257.8 104.5)">39</text>
<text x="259.8" y="105.1" transform="rotate(-90 259.8 105.1)">R44</text>
<text x="275.5" y="107.3">GND</text>
<text x="311.4" y="103.5">39</text>
<text x="313.3" y="107.3">U27</text>
<text x="128.1" y="108.6">1C</text>
<text x="129.5" y="112.5" transform="rotate(-90 129.5 112.5)">2Y</text>
<text x="132.1" y="112.5" transform="rotate(-90 132.1 112.5)">GND</text>
<text x="132.5" y="108.6">2B</text>
<text x="134.6" y="112.5" transform="rotate(-90 134.6 112.5)">2A</text>
<text x="149.8" y="111.8">GND</text>
<text x="165.5" y="109.9">C156</text>
<text x="180.4" y="110.5">1.8pF</text>
<text x="206.1" y="110.5">1.8pF</text>
<text x="288.3" y="109.7" transform="rotate(-90 288.3 109.7)">0</text>
<text x="290.3" y="110.8" transform="rotate(-90 290.3 110.8)">R83</text>
<text x="296.4" y="112.4">1B</text>
<text x="297.8" y="109.4" transform="rotate(-90 297.8 109.4)">1A</text>
<text x="300.4" y="110.9" transform="rotate(-90 300.4 110.9)">VCC</text>
<text x="300.8" y="112.4">2C</text>
<text x="302.9" y="109.4" transform="rotate(-90 302.9 109.4)">1Y</text>
<text x="308.6" y="109.9">74AUP2G58GU</text>
<text x="165.6" y="114.9">100pF</text>
<text x="180.8" y="115.6">C169</text>
<text x="206.2" y="115.6">C170</text>
<text x="288.3" y="119.9" transform="rotate(-90 288.3 119.9)">0</text>
<text x="296.4" y="114.9">1C</text>
<text x="297.8" y="118.9" transform="rotate(-90 297.8 118.9)">2Y</text>
<text x="300.4" y="118.9" transform="rotate(-90 300.4 118.9)">GND</text>
<text x="300.8" y="114.9">2B</text>
<text x="302.9" y="118.9" transform="rotate(-90 302.9 118.9)">2A</text>
<text x="312.8" y="114.8">R102</text>
<text x="314.5" y="116.8">0</text>
<text x="323.2" y="117.3">VCC</text>
<text x="341" y="114.5">VCC</text>
<text x="129.5" y="123.2">GND</text>
<text x="290.3" y="121" transform="rotate(-90 290.3 121)">R84</text>
<text x="312.8" y="121.8">R103</text>
<text x="314.5" y="123.8">0</text>
<text x="341" y="125.3" transform="rotate(-90 341 125.3)">1A</text>
<text x="346.1" y="125.2" transform="rotate(-90 346.1 125.2)">1Y</text>
<text x="350.5" y="123.2">74AUP2G58GU</text>
<text x="355.2" y="120.7">U29</text>
<text x="129.5" y="128.6" transform="rotate(-90 129.5 128.6)">39</text>
<text x="131.6" y="129.3" transform="rotate(-90 131.6 129.3)">R38</text>
<text x="297.8" y="129.5">GND</text>
<text x="312.8" y="128.8">R104</text>
<text x="314.5" y="130.8">0</text>
<text x="339.6" y="128.3">1B</text>
<text x="339.6" y="130.8">1C</text>
<text x="343.5" y="126.8" transform="rotate(-90 343.5 126.8)">VCC</text>
<text x="343.9" y="130.8">2B</text>
<text x="343.9" y="128.3">2C</text>
<text x="314.5" y="137.8">0</text>
<text x="341" y="134.7" transform="rotate(-90 341 134.7)">2Y</text>
<text x="343.5" y="134.7" transform="rotate(-90 343.5 134.7)">GND</text>
<text x="346.1" y="134.7" transform="rotate(-90 346.1 134.7)">2A</text>
<text x="312.8" y="139.8">R106</text>
<text x="323.3" y="138.2">GND</text>
<text x="340.9" y="145.4">GND</text>
<text x="356" y="145.9">R107</text>
<text x="357.2" y="148">39</text>
<text x="356.5" y="154.2">R94</text>
<text x="357.2" y="156.2">39</text>
<text x="265.5" y="171">VCC</text>
<text x="282.9" y="173.4">39</text>
<text x="282.2" y="175.4">R34</text>
<text x="264" y="184.8">1B</text>
<text x="265.4" y="181.8" transform="rotate(-90 265.4 181.8)">1A</text>
<text x="268" y="183.3" transform="rotate(-90 268 183.3)">VCC</text>
<text x="268.4" y="184.8">2C</text>
<text x="270.5" y="181.7" transform="rotate(-90 270.5 181.7)">1Y</text>
<text x="264" y="187.3">1C</text>
<text x="265.4" y="191.3" transform="rotate(-90 265.4 191.3)">2Y</text>
<text x="268" y="191.3" transform="rotate(-90 268 191.3)">GND</text>
<text x="268.4" y="187.3">2B</text>
<text x="270.5" y="191.3" transform="rotate(-90 270.5 191.3)">2A</text>
<text x="274.3" y="191.1">74AUP2G58GU</text>
<text x="279" y="188.6">U28</text>
<text x="265.4" y="200.7">GND</text>
<text x="282.9" y="203.8">39</text>
<text x="282.2" y="205.9">R33</text>
<text x="132.5" y="214.7">VCC</text>
<text x="308.6" y="213.2" transform="rotate(-90 308.6 213.2)">D9</text>
<text x="62" y="222.9">C168</text>
<text x="62.1" y="228">100nF</text>
<text x="72.1" y="222.9">C68</text>
<text x="72.2" y="228">100nF</text>
<text x="82.2" y="222.9">C69</text>
<text x="82.4" y="228">100nF</text>
<text x="92.5" y="222.9">C113</text>
<text x="92.5" y="228">100nF</text>
<text x="102.7" y="222.9">C119</text>
<text x="102.7" y="228">100nF</text>
<text x="112.8" y="222.9">C120</text>
<text x="112.9" y="228">100nF</text>
<text x="123" y="222.9">C121</text>
<text x="123" y="228">100nF</text>
<text x="133.1" y="222.9">C122</text>
<text x="133.2" y="228">100nF</text>
</g>
<g font-size="1.8">
<text x="248.6" y="86.7">10 CLK0</text>
<text x="251.5" y="91.8">CLK1</text>
<text x="251.5" y="96.9">CLK2</text>
</g>
<text font-size="1.8" fill="#0000c2" x="361.3" y="102.6">inverted</text>
<g font-size="1.8" fill="#840084">
<text x="179.7" y="113">DNP</text>
<text x="207.7" y="113">DNP</text>
</g>
<g font-size="1.4" fill="#840000">
<text x="375.7" y="27.9">MIX_CLK</text>
<text x="375.7" y="33">XCVR_CLK</text>
<text x="375.7" y="45.7">AD_CLK</text>
<text x="348.2" y="53.7">1</text>
<text x="358.4" y="53.7">4</text>
<text x="267.9" y="55.5" transform="rotate(-90 267.9 55.5)">FSX2_CLK</text>
<text x="348.2" y="58.8">2</text>
<text x="375.7" y="54.6">GCK1</text>
<text x="198.6" y="77.4">SDA</text>
<text x="198.7" y="74.9">SCL</text>
<text x="129.5" y="80.9" transform="rotate(-90 129.5 80.9)">CLKIN_EN</text>
<text x="89.5" y="84.1" transform="rotate(-90 89.5 84.1)">CLKIN</text>
<text x="336.3" y="88.2">XCVR_RXTX</text>
<text x="374.4" y="103.5">GCK2</text>
<text x="129.5" y="145.8" transform="rotate(-90 129.5 145.8)">CLKIN_DETECT</text>
<text x="374.4" y="156.2">SGPIO_CLK</text>
<text x="229.3" y="173.3">MCU_CLK_EN</text>
<text x="375.7" y="173.3">MCU_CLK</text>
<text x="55.2" y="203.1" transform="rotate(-90 55.2 203.1)">GCK1</text>
<text x="59" y="203.1" transform="rotate(-90 59 203.1)">GCK2</text>
<text x="302.2" y="199.6" transform="rotate(-90 302.2 199.6)">CLKOUT</text>
<text x="47.6" y="205.3" transform="rotate(-90 47.6 205.3)">MIX_CLK</text>
<text x="51.4" y="206.8" transform="rotate(-90 51.4 206.8)">XCVR_CLK</text>
<text x="62.8" y="207.3" transform="rotate(-90 62.8 207.3)">SGPIO_CLK</text>
<text x="66.6" y="206.4" transform="rotate(-90 66.6 206.4)">FSX2_CLK</text>
<text x="230.4" y="206.3">CLKOUT_EN</text>
</g>
<g font-size="1.4" fill="#008484">
<text x="350.9" y="54.5">D</text>
<text x="350.9" y="59.6">C</text>
<text x="354.3" y="54.5">~{Q}</text>
<text x="205.6" y="64.4" transform="rotate(-90 205.6 64.4)">P37</text>
<text x="209.4" y="64.4" transform="rotate(-90 209.4 64.4)">P38</text>
<text x="86.9" y="103.1" transform="rotate(-90 86.9 103.1)">GSG-DIODE-TVS-BI</text>
<text x="290.7" y="162.8" transform="rotate(-90 290.7 162.8)">P72</text>
<text x="47.5" y="188.2" transform="rotate(-90 47.5 188.2)">P21</text>
<text x="51.3" y="188.2" transform="rotate(-90 51.3 188.2)">P57</text>
<text x="55.1" y="188.3" transform="rotate(-90 55.1 188.3)">P1</text>
<text x="58.9" y="188.2" transform="rotate(-90 58.9 188.2)">P59</text>
<text x="62.7" y="188.2" transform="rotate(-90 62.7 188.2)">P60</text>
<text x="66.5" y="188.3" transform="rotate(-90 66.5 188.3)">P8</text>
<text x="313.6" y="218.7" transform="rotate(-90 313.6 218.7)">GSG-DIODE-TVS-BI</text>
</g>
<g font-size="1.4" fill="#0000c2">
<text x="57.8" y="73.1">3.3 V CMOS clock input at 10 MHz</text>
<text x="57.8" y="74.7">(or 10 MHz to 40 MHz with firmware modification)</text>
<text x="373.4" y="117.7">sample rate clocks:</text>
<text x="373.4" y="119.3">AD_CLK, GCK1</text>
<text x="373.4" y="122.6">2x sample rate clocks:</text>
<text x="373.4" y="124.3">CLK1, FSX2_CLK, GCK2, SGPIO_CLK</text>
<text x="292.1" y="189.3">3.3 V CMOS clock output at 10 MHz</text>
<text x="292.1" y="190.9">(or other frequency with firmware modification)</text>
</g>
<g font-size="1.4">
<text x="222.2" y="89.3">XB</text>
<text x="222.2" y="84.2">XA</text>
</g>
</svg>
